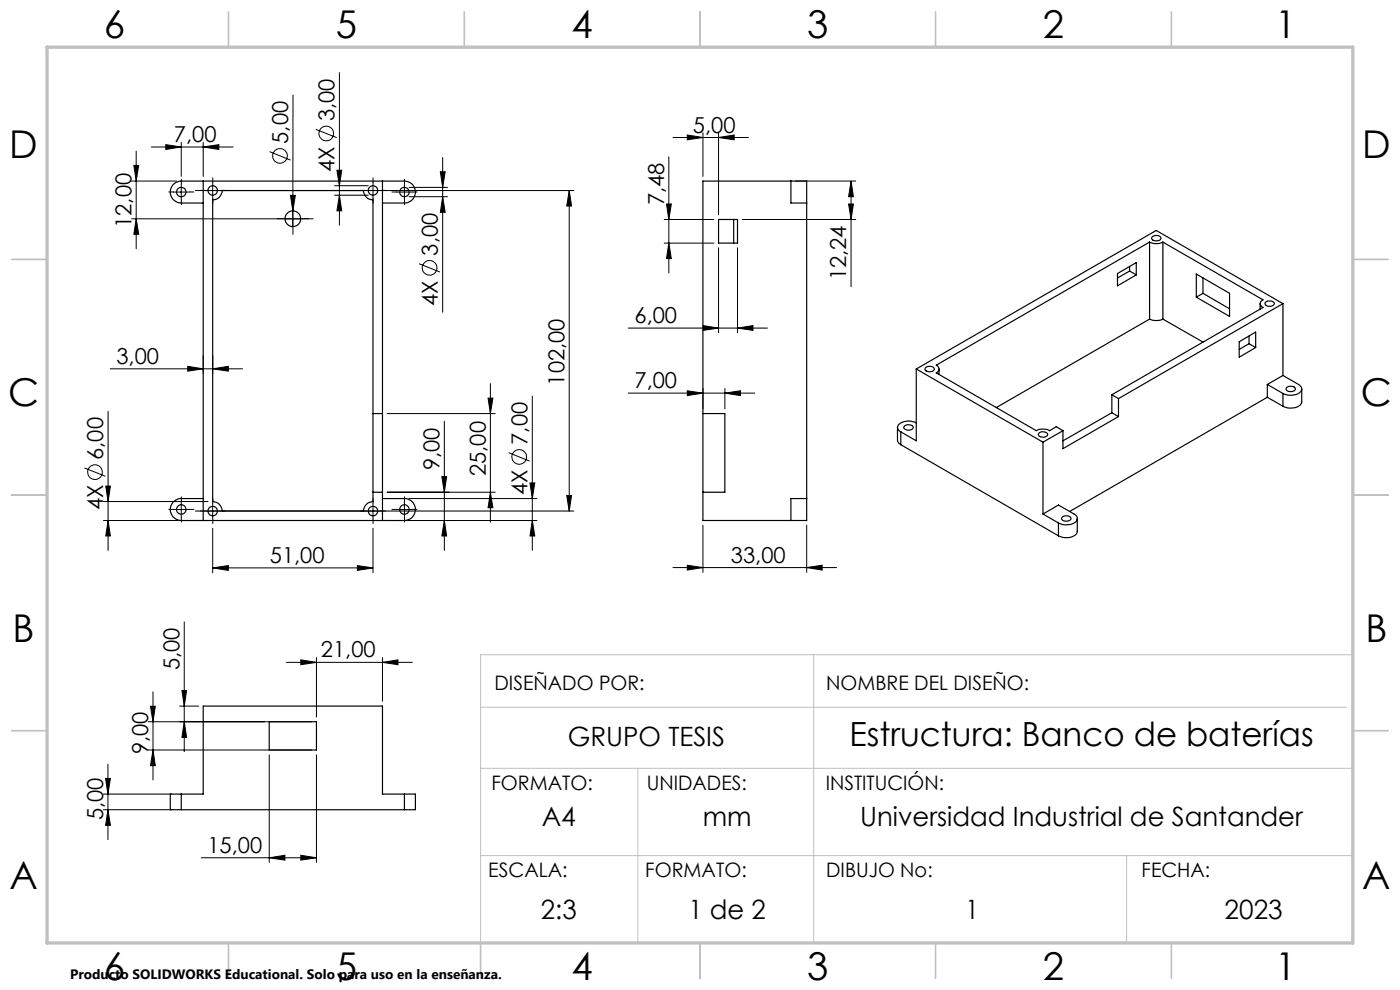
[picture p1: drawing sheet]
<svg xmlns="http://www.w3.org/2000/svg" width="297mm" height="210mm" viewBox="0 0 297 210" stroke-linecap="round" stroke-linejoin="round" font-family="sans-serif">
<g fill="none" stroke="#000" stroke-width=".21">
<path d="M72 15.4v32.4M27.9 38.4h9.6M28.4 35.1h1l-.5 3.3zM28.9 32.1v20.7M32.1 31.2h17.4M35.2 30.7l3.3 .5-3.3 .5zM38.5 39.1v3.3M38.5 30.2v7.2M43.1 31.2l3.3-.5v1zM43.1 30.2v7.2M45.1 38.7v3.4M57.2 32.2l4.4 1.8"/>
<path d="M62.2 20.2l-.1 24.5M67 27.4l4.4 1.8M71 39.4h7.1M71.5 36.1h1l-.5 3.3zM79.1 38.7v3.4M85.8 39.1v3.3M86.8 39.7h8.1M93.4 36.4h1l-.5 3.3zM93.9 33.4v32.8M141.9 33.3v24.6M142.8 29.2h16M145.8 28.6l3.3 .6-3.3 .5z"/>
<path d="M149.1 28.1v9.3M152.4 29.2l3.4-.6v1.1zM152.4 28.1v17.5M168.8 38.4h12.7M180.6 38.4l.4 3.3h-1zM180.6 38.4v22.4M27.9 46.4h38.6M28.9 46.4l.5 3.3h-1zM36.8 40.7h3.3M41.5 40.4h80.2M61.6 41.4h1.1l-.6 3.3zM62.1 44.7v3.4"/>
<path d="M71 41.4h7.1M72 41.4l.5 3.3h-1zM84.1 40.7h3.4M86.8 41.7h8.1M88.9 55.9l4.4 1.8M93.9 41.7l.5 3.3h-1zM120.8 40.4l.4 3.3h-1zM120.8 40.4v68M140.9 46.6h10.5M140.9 51.6h10.5M141.4 43.3h1l-.5 3.3zM141.9 51.6l.5 3.2h-1z"/>
<path d="M152.4 52.6v18M156.5 52.6v18M157.4 46.6h24.1M180 43.3h1l-.4 3.3zM23.4 78.2h28.1M39.8 77.7l3.3 .5-3.3 .5zM43.1 75.4v3.8M45.1 78.2l3.3-.5v1zM45.1 75.4v3.8M133.3 69.6h29.5M149.2 69.1l3.2 .5-3.2 .5zM156.5 69.6l3.2-.5v1z"/>
<path d="M17.9 99.3l4.5 1.7M22.9 87.2v29.6M82.1 87.7h23M94.3 89.4v27.4M103.5 84.4h1.1l-.6 3.3zM104 81.4v29.4M107.9 96l4.5 1.8M112.9 84v32.8M133.3 83.4h26.8M145.8 82.9l3.3 .5-3.3 .5zM149.1 82.4v4.3M153.8 83.4l3.3-.5v1z"/>
<path d="M153.8 82.4v4.3M21.9 110.4h22.2M21.9 106.4h22.2M22.4 103.1h1l-.5 3.3zM22.9 110.4l.5 3.3h-1zM36.8 108.1h3.3M38.5 106.4v3.3M41.5 108.4h80.2M45.1 106.7v3.4M45.1 112.1v9.4M75.8 120l3.3 .5-3.3 .5zM79.1 106.7v3.4"/>
<path d="M79.1 112.1v9.4M82.1 104.4h23M84.1 108.1h3.4M85.8 106.4v3.3M86.8 105.8h27.1M93.7 101.1h1.1l-.5 3.3zM94.3 110.4l.5 3.3h-1.1zM104 104.4l.6 3.3h-1.1zM112.4 102.4h1.1l-.6 3.4zM112.9 110.4l.6 3.3h-1.1zM113.9 110.4h-31.8M120.2 105.1h1l-.4 3.3z"/>
<path d="M145.8 119.9l3.3 .5-3.3 .5zM149.1 111.4v10M171.1 111.4v10M39.1 131.9v27.5M45.1 120.5l3.3-.5v1zM45.1 120.5h34M63.8 140l3.3 .5-3.3 .5zM67.1 139.5v12.6M81.1 139.5v9.3M142.8 120.4h34.7M171.1 120.4l3.3-.5v1zM31.4 153.1h34.7"/>
<path d="M31.4 159.1h34.7M31.9 149.8h1l-.4 3.3zM32.5 159.1l.4 3.3h-1zM32.5 146.7v18.7M38.1 149.8h4M38.6 146.5h1l-.5 3.3zM39.1 153.1l.5 3.3h-1zM60.8 140.5h26.7M81.1 140.5l3.3-.5v1zM21.9 171.8h14.5M21.9 168.4h14.5M22.4 165.1h1l-.5 3.3z"/>
<path d="M22.9 171.8l.5 3.3h-1zM22.9 162.1v16M57.1 160.1v22.8M67.1 160.1v22.8M42.7 182h24.4M57.1 182l3.3-.6v1zM63.8 181.4l3.3 .6-3.3 .4z"/>
<circle cx="59.4" cy="33.1" r="1.55"/>
<circle cx="69.2" cy="28.3" r="1.55"/>
<circle cx="91.1" cy="56.8" r="1.56"/>
<circle cx="110.2" cy="96.9" r="1.56"/>
<circle cx="20.2" cy="100.2" r="1.56"/>
</g>
<g fill="none" stroke="#000" stroke-width=".21" stroke-dasharray="15.2 1.3 1.3 1.3">
<path d="M38.5 39.1v-1M45.1 38.7v-1M79.1 38.7v-1M85.8 39.1v-1M36.8 40.7h-1M38.5 42.4v1M40.1 40.7h1M43.5 40.4h-1M45.1 42.1v1M46.8 40.4h1M60.5 46.4h-1.7M62.1 44.7v-1.6"/>
<path d="M62.1 48.1v1.6M63.8 46.4h1.7M77.5 40.4h-1M79.1 42.1v1M80.8 40.4h1M84.1 40.7h-1M85.8 42.4v1M87.5 40.7h1M36.8 108.1h-1M38.5 106.4v-1M38.5 109.7v1M40.1 108.1h1"/>
<path d="M43.5 108.4h-1M45.1 106.7v-1M45.1 110.1v1M46.8 108.4h1M77.5 108.4h-1M79.1 106.7v-1M79.1 110.1v1M80.8 108.4h1M84.1 108.1h-1M85.8 106.4v-1M85.8 109.7v1M87.5 108.1h1"/>
</g>
<path d="M172.6 138.9v61.1M287 129.6v70.4h-185v-61.1h185M102 150h183.6M102 163h185M135.3 163v37M102 181.5h185M239 181.5v18.5" fill="none" stroke="#c0c0c0" stroke-width=".21"/>
<g fill="none" stroke="#c0c0c0" stroke-width=".35">
<path d="M48.5 2.5v7.5M98.5 2.5v7.5M148.5 2.5v7.5M198.5 2.5v7.5M248.5 2.5v7.5M2.5 55h7.5M287 55h7.5M2.5 105h7.5M287 105h7.5M2.5 155h7.5M287 155h7.5M48.5 200v7.5"/>
<path d="M102 200v7.5M148.5 200v7.5M198.5 200v7.5M248.5 200v7.5"/>
</g>
<path d="M10 10h277v190h-277z" fill="none" stroke="#c0c0c0" stroke-width=".7"/>
<g fill="#000">
<path d="M61.6 41.4h1.1l-.6 3.3z"/>
<path d="M120.8 40.4l.4 3.3h-1zM120.2 105.1h1l-.4 3.3zM112.4 102.4h1.1l-.6 3.4zM112.9 110.4l.6 3.3h-1.1zM93.4 36.4h1l-.5 3.3zM93.9 41.7l.5 3.3h-1zM31.9 149.8h1l-.4 3.3zM32.5 159.1l.4 3.3h-1zM38.6 146.5h1l-.5 3.3zM39.1 153.1l.5 3.3h-1z"/>
<path d="M180 43.3h1l-.4 3.3zM180.6 38.4l.4 3.3h-1z"/>
<path d="M45.1 78.2l3.3-.5v1zM39.8 77.7l3.3 .5-3.3 .5zM43.1 31.2l3.3-.5v1zM35.2 30.7l3.3 .5-3.3 .5z"/>
<path d="M149.2 69.1l3.2 .5-3.2 .5zM156.5 69.6l3.2-.5v1z"/>
<path d="M145.8 82.9l3.3 .5-3.3 .5zM153.8 83.4l3.3-.5v1z"/>
<path d="M94.3 110.4l.5 3.3h-1.1zM93.7 101.1h1.1l-.5 3.3zM104 104.4l.6 3.3h-1.1zM103.5 84.4h1.1l-.6 3.3zM28.9 46.4l.5 3.3h-1zM28.4 35.1h1l-.5 3.3zM72 41.4l.5 3.3h-1zM71.5 36.1h1l-.5 3.3zM22.9 110.4l.5 3.3h-1zM22.4 103.1h1l-.5 3.3zM141.9 51.6l.5 3.2h-1zM141.4 43.3h1l-.5 3.3zM22.9 171.8l.5 3.3h-1zM22.4 165.1h1l-.5 3.3z"/>
<path d="M45.1 120.5l3.3-.5v1zM75.8 120l3.3 .5-3.3 .5zM145.8 28.6l3.3 .6-3.3 .5zM152.4 29.2l3.4-.6v1.1zM145.8 119.9l3.3 .5-3.3 .5zM171.1 120.4l3.3-.5v1zM57.1 182l3.3-.6v1zM63.8 181.4l3.3 .6-3.3 .4z"/>
<path d="M63.8 140l3.3 .5-3.3 .5zM81.1 140.5l3.3-.5v1z"/>
</g>
<g fill="none" stroke="#000" stroke-width=".25">
<path d="M43.1 38.4v72M81.1 38.4v72M167.8 38.4v4.7h3.3M43.1 43.1h-4.6a2.33 2.33 0 0 1-2.4-2.4 2.33 2.33 0 0 1 2.4-2.3h47.3a2.33 2.33 0 0 1 2.3 2.3 2.33 2.33 0 0 1-2.3 2.4h-4.7M45.1 42.4a1.99 1.99 0 0 0 2-2h30a1.99 1.99 0 0 0 2 2v64a2.05 2.05 0 0 0-2 2h-30a2.05 2.05 0 0 0-2-2zM152.4 46.6h4.1v5h-4.1zM155.6 46.6v5M171.1 43.1v-4.7h-22v72h22v-4.6M171.1 43.1v62.7M237.1 58l4-2.3v2.6l-4 2.3zM239.6 57.5l1.5 .8M239.6 57.5l-2.5 1.5"/>
<path d="M239.6 56.5v1M243.9 51.4a3.3 3.3 0 0 0 2.8 0M243.9 51.4l-45.3 26.1a.85 .85 0 0 1 .6 .8 .85 .85 0 0 1-.6 .8l21.3 12.3a3 3 0 0 1 2.8 0l1.4-.9 1.4 .9M243.9 51.4v16.3M244.4 50.3a1.2 1.2 0 0 1 1.9 .3 1.2 1.2 0 0 1-2-.1zM246.7 51.4l21.2 12.2a.85 .85 0 0 0-.6 .8 .85 .85 0 0 0 .6 .8l-32 18.5M246.7 51.4v16.3M253.8 58.1l7 4.1v4.9l-7-4.1zM255.2 59v3.2M194.4 78.3v15.2l-3.3-1.9M194.4 78.3l26.9 15.5M196.3 78a1.2 1.2 0 0 1 1.9 .3 1.2 1.2 0 0 1-2 0z"/>
<path d="M199.2 78.3v1.1M243.9 67.7a3.3 3.3 0 0 0 2.8 0M243.9 67.7l-32.6 18.8M246.7 67.7l8.5 4.9M255.2 62.2l-1.4 .8M255.2 62.2l5.6 3.3M262.9 72.5l3.5-2.1v3.3l-3.5 2.1zM265 72.9l1.4 .8M265 72.9l-2.1 1.2M265 71.3v1.6M267.3 64.4v1.2M268.5 64.1a1.36 1.36 0 0 1 1.8 .2 1.08 1.08 0 0 1-.9 .7 1.08 1.08 0 0 1-1-.6z"/>
<path d="M272.2 79.6l3.3 2a1.03 1.03 0 0 1 .7 1 1.03 1.03 0 0 1-.9 .9 3.7 3.7 0 0 1-3.1 0M272.2 64.4l-34.9 20.2M272.2 64.4v15.2M272.2 79.6l-3.3 2M272.2 64.4l-26.9-15.5-50.9 29.4M79.1 87.7h2M149.1 87.7h4.7v16.7h-4.7M190.4 90.7v2.7l.2 .6 .5 .3M191.1 94.3l33.4 19.4M191.1 91.6v2.7M191.9 90.3a1.28 1.28 0 0 1 1.8 .4 1.13 1.13 0 0 1-1 .6 1.13 1.13 0 0 1-1-.7zM194.4 89.7a3.1 3.1 0 0 0-3.9 .7v.6l.6 .6"/>
<path d="M220.4 91.9a1.36 1.36 0 0 1 1.8 .2 1.08 1.08 0 0 1-.9 .7 1.08 1.08 0 0 1-1-.6zM221.3 93.8v15.2M225.5 91.4l-4.2 2.4M235.9 83.7l1.4 .9M235.9 87.6l1.4 .8M235.9 87.6l-10.4 5.9M235.9 83.7v3.9M237.3 84.6v3.8M237.3 88.4l-11.8 6.8v-3.8M268.9 81.6v2.7M268.9 84.3l-42 24.2M268.9 81.6l3.3 1.9"/>
<path d="M268.9 84.3l3.3 1.9M272.2 83.5v2.7M273 82.2a1.23 1.23 0 0 1 1.8 .3 1.16 1.16 0 0 1-2 .1zM276.2 82.5v2.7a1.94 1.94 0 0 1-2.3 1.4l-.7-.1-1-.3M43.1 105.8h-4.6a2.33 2.33 0 0 0-2.4 2.3 2.33 2.33 0 0 0 2.4 2.3h47.3a2.33 2.33 0 0 0 2.3-2.3 2.33 2.33 0 0 0-2.3-2.3h-4.7M79.1 104.4h2M171.1 105.8h-3.3v4.6M221.3 109l3.2-1.9 3.4 1.9a1.1 1.1 0 0 1 .6 1.3 1.1 1.1 0 0 1-1.1 .9 3.7 3.7 0 0 1-2.9-.3M221.3 109l3.2 1.9M224.5 110.9v2.8M225.3 109.8a1.27 1.27 0 0 1 1.9 .2 1.24 1.24 0 0 1-2 .1zM228.5 110v2.7a1.87 1.87 0 0 1-2.2 1.3h-.8l-1-.3"/>
<path d="M57.1 153.1h10v6h-10zM38.5 168.4h-2.4v3.4h2.4M38.5 168.4h4.6v-18.6h38v18.6h4.7M38.5 168.4v3.4M38.5 171.8h47.3M85.8 168.4h2.3v3.4h-2.3M85.8 168.4v3.4"/>
<circle cx="38.5" cy="40.7" r="1"/>
<circle cx="45.1" cy="40.4" r="1"/>
<circle cx="62.1" cy="46.4" r="1.67"/>
<circle cx="79.1" cy="40.4" r="1"/>
<circle cx="85.8" cy="40.7" r="1"/>
<circle cx="38.5" cy="108.1" r="1.01"/>
<circle cx="45.1" cy="108.4" r="1.01"/>
<circle cx="79.1" cy="108.4" r="1.01"/>
<circle cx="85.8" cy="108.1" r="1.01"/>
</g>
<g font-size="8.1">
<text x="22" y="8">6</text>
<text x="71.2" y="8">5</text>
<text x="121.2" y="8">4</text>
<text x="171.3" y="8">3</text>
<text x="221.3" y="8">2</text>
<text x="270.5" y="8">1</text>
<text x="2" y="33.6">D</text>
<text x="289" y="33.6">D</text>
<text x="1.7" y="86.1">C</text>
<text x="288.7" y="86.1">C</text>
<text x="2.7" y="136.1">B</text>
<text x="289.7" y="136.1">B</text>
<text x="2" y="188.6">A</text>
<text x="289" y="188.6">A</text>
<text x="22" y="208">6</text>
<text x="71.2" y="208">5</text>
<text x="121.2" y="208">4</text>
<text x="171.3" y="208">3</text>
<text x="221.3" y="208">2</text>
<text x="270.5" y="208">1</text>
</g>
<text font-size="7.1" x="180.2" y="158.3">Estructura: Banco de baterías</text>
<g font-size="5.6">
<text x="120.5" y="158.3">GRUPO TESIS</text>
<text x="114.9" y="175.3">A4</text>
<text x="149.1" y="175.3">mm</text>
<text x="182.5" y="175.3">Universidad Industrial de Santander</text>
<text x="114.7" y="194.9">2:3</text>
<text x="146" y="194.9">1 de 2</text>
<text x="204.8" y="194.9">1</text>
<text x="259.8" y="194.9">2023</text>
</g>
<g font-size="4.7">
<text x="70.9" y="25.7" transform="rotate(-90 70.9 25.7)">3,00</text>
<text x="147" y="28.1">5,00</text>
<text x="36.9" y="30.2">7,00</text>
<text x="61.1" y="30.5" transform="rotate(-90 61.1 30.5)">5,00</text>
<text x="70.9" y="36.4" transform="rotate(-90 70.9 36.4)">4X</text>
<text x="140.9" y="43.6" transform="rotate(-90 140.9 43.6)">7,48</text>
<text x="27.9" y="48.4" transform="rotate(-90 27.9 48.4)">12,00</text>
<text x="92.9" y="54.2" transform="rotate(-90 92.9 54.2)">3,00</text>
<text x="179.5" y="59.5" transform="rotate(-90 179.5 59.5)">12,24</text>
<text x="92.9" y="64.9" transform="rotate(-90 92.9 64.9)">4X</text>
<text x="134.6" y="68.5">6,00</text>
<text x="24.7" y="77.2">3,00</text>
<text x="119.7" y="81.8" transform="rotate(-90 119.7 81.8)">102,00</text>
<text x="134.6" y="82.4">7,00</text>
<text x="111.9" y="94.3" transform="rotate(-90 111.9 94.3)">7,00</text>
<text x="21.9" y="97.6" transform="rotate(-90 21.9 97.6)">6,00</text>
<text x="93.2" y="99.7" transform="rotate(-90 93.2 99.7)">9,00</text>
<text x="103.1" y="101" transform="rotate(-90 103.1 101)">25,00</text>
<text x="111.9" y="105" transform="rotate(-90 111.9 105)">4X</text>
<text x="21.9" y="108.3" transform="rotate(-90 21.9 108.3)">4X</text>
<text x="57.2" y="119.4">51,00</text>
<text x="155.1" y="119.4">33,00</text>
<text x="38.1" y="142.2" transform="rotate(-90 38.1 142.2)">5,00</text>
<text x="68.1" y="139.5">21,00</text>
<text x="31.4" y="160" transform="rotate(-90 31.4 160)">9,00</text>
<text x="21.9" y="174" transform="rotate(-90 21.9 174)">5,00</text>
<text x="44" y="180.9">15,00</text>
</g>
<g font-size="4.2">
<text x="104.9" y="146.3">DISEÑADO POR:</text>
<text x="175.3" y="146.3">NOMBRE DEL DISEÑO:</text>
<text x="104.2" y="167.6">FORMATO:</text>
<text x="137.2" y="167.6">UNIDADES:</text>
<text x="175.2" y="167.6">INSTITUCIÓN:</text>
<text x="103.6" y="185.9">ESCALA:</text>
<text x="136.9" y="185.9">FORMATO:</text>
<text x="175.3" y="185.9">DIBUJO No:</text>
<text x="242.2" y="185.9">FECHA:</text>
</g>
<text font-size="2.9" x="14.9" y="207.6">Producto SOLIDWORKS Educational. Solo para uso en la enseñanza.</text>
</svg>
